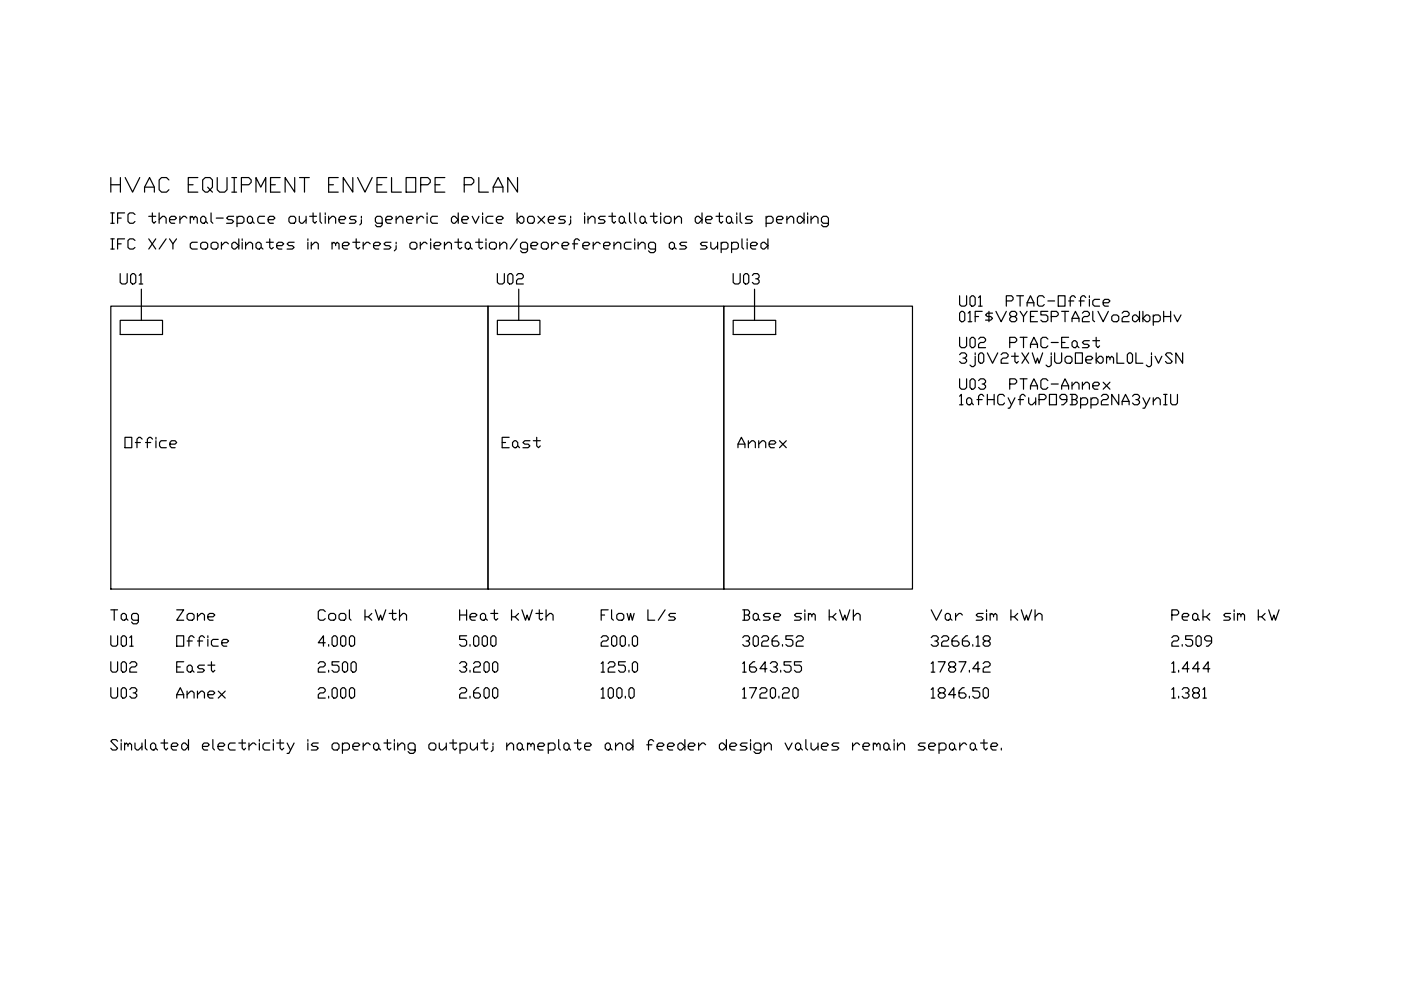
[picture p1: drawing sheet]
<svg xmlns="http://www.w3.org/2000/svg" width="297mm" height="210mm" viewBox="0 0 297 210" stroke-linecap="round" stroke-linejoin="round" font-family="sans-serif">
<!-- layer: BSA_SPACE -->
<path d="M23.5 64.9h80v60h-80zM103.5 64.9h50v60h-50zM153.5 64.9h40v60h-40z" fill="none" stroke="#000" stroke-width=".25"/>
<!-- layer: BSA_EQUIPMENT_REFERENCE -->
<path d="M25.5 70.9h9M105.5 70.9h9M155.4 70.9h9.1" fill="none" stroke="#000" stroke-width=".25"/>
<!-- layer: BSA_EQUIPMENT -->
<path d="M25.5 70.9v-3h9v3M105.5 70.9v-3h9v3M155.4 70.9v-3h9.1v3" fill="none" stroke="#000" stroke-width=".25"/>
<!-- layer: BSA_LEADER -->
<path d="M30 61.3v6.6M110 61.3v6.6M160 61.3v6.6" fill="none" stroke="#000" stroke-width=".25"/>
<!-- layer: BSA_LABEL -->
<g fill="none" stroke="#000" stroke-width=".25">
<path d="M23.5 45.1h.7M23.5 47.3h.7M23.5 50.6h.7M23.5 52.8h.7M23.8 45.1v2.2M23.8 50.6v2.2M24.9 46.2h.8M24.9 51.7h.8M26.4 45.1h-1.5v2.2M26.4 50.6h-1.5v2.2M28.6 45.5l-.4-.4h-.7l-.4 .4v1.5l.4 .3h.7l.4-.3M28.6 51l-.4-.4h-.7l-.4 .4v1.5l.4 .3h.7l.4-.3"/>
<path d="M31.5 45.9h1.5M31.5 50.6l1.5 2.2M32.3 45.1v1.9l.3 .3 .4-.3M33 50.6l-1.5 2.2M33.7 46.6l.8-.7h.3l.4 .3v1.1M33.7 45.1v2.2M35.2 50.6l-1.5 2.2M35.9 46.6h1.1l.4-.4-.4-.3h-.7l-.4 .3v.8l.4 .3h.7M35.9 50.6l.8 1.1v1.1M37.4 50.6l-.7 1.1M38.1 45.9v1.4M39.6 46.2l-.4-.3h-.3l-.8 .7"/>
<path d="M40.3 46.2l.4-.3 .4 .3v.4M40.3 45.9v1.4M41.1 46.2l.3-.3 .4 .3v1.1M41.8 51.4h-1.1l-.4 .3v.8l.4 .3h1.1M42.5 46.2l.4-.3h.4l.3 .3v.8l-.3 .3h-.4l-.4-.3zM42.5 51.7l.4-.3h.7l.4 .3v.8l-.4 .3h-.7l-.4-.3zM43.6 47l.4 .3M44.7 45.1v1.9l.4 .3M44.7 51.7l.4-.3h.7l.4 .3v.8l-.4 .3h-.7l-.4-.3zM45.8 46.2h1.5M46.9 51.4v1.4M48.4 51.7l-.4-.3h-.3l-.8 .7"/>
<path d="M49.1 51.7l.4-.3h.4l.7 .7-.7 .7h-.4l-.4-.3zM49.5 45.9h-1.1l-.4 .3 .4 .4h.7l.4 .4-.4 .3h-1.1M50.2 46.2l.4-.3h.8l.3 .3v.8l-.3 .3h-1.2M50.2 45.9v2.2M50.6 50.6v2.2M51.4 50.6v.4M51.4 51.4v1.4M52.1 52.1l.7-.7h.4l.4 .3v1.1M52.1 51.4v1.4M52.8 45.9h.4l.4 .3v.8l-.4 .3h-.4l-.3-.3v-.8zM53.6 47l.3 .3M54.3 51.7l.4-.3h.3l.4 .3v.8l-.4 .3h-.3l-.4-.3z"/>
<path d="M55.4 52.5l.4 .3M56.1 45.9h-1.1l-.3 .3v.8l.3 .3h1.1M56.5 51.4h1.5M56.9 46.6h1.1l.3-.4-.3-.3h-.8l-.3 .3v.8l.3 .3h.8M57.2 50.6v1.9l.4 .3 .4-.3M58.7 52.1h1.1l.4-.4-.4-.3h-.7l-.4 .3v.8l.4 .3h.7M61.6 45.9h.8l.3 .3v.8l-.3 .3h-.8l-.3-.3v-.8zM62.4 51.4h-1.1l-.4 .3 .4 .4h.7l.4 .4-.4 .3h-1.1M63.5 45.9v1.1l.3 .3h.4l.7-.7M64.9 45.9v1.4M65.3 50.6v.4M65.3 51.4v1.4"/>
<path d="M65.7 45.9h1.4M66 52.1l.8-.7h.3l.4 .3v1.1M66 51.4v1.4M66.4 45.1v1.9l.4 .3 .3-.3M67.9 45.1v1.9l.3 .3M69 45.1v.4M69 45.9v1.4M69.7 46.6l.7-.7h.4l.4 .3v1.1M69.7 45.9v1.4M70.4 51.7l.4-.3 .4 .3v.4M70.4 51.4v1.4M71.2 51.7l.3-.3 .4 .3v1.1"/>
<path d="M71.9 46.6h1.1l.3-.4-.3-.3h-.8l-.3 .3v.8l.3 .3h.8M72.6 52.1h1.1l.4-.4-.4-.3h-.7l-.4 .3v.8l.4 .3h.7M74.8 51.4h1.5M75.5 45.9h-1.1l-.3 .3 .3 .4h.8l.3 .4-.3 .3h-1.1M75.5 50.6v1.9l.4 .3 .4-.3M76.6 46.6v.7l-.3 .4M76.6 45.9v.3M77 51.4v1.4M78.5 51.7l-.4-.3h-.4l-.7 .7M79.2 52.1h1.1l.4-.4-.4-.3h-.7l-.4 .3v.8l.4 .3h.7M81 47.3h-1.1l-.3-.3v-.8l.3-.3h.8l.3 .3v1.5l-.3 .4h-.8l-.3-.4M81.8 46.6h1.1l.3-.4-.3-.3h-.8l-.3 .3v.8l.3 .3h.8"/>
<path d="M82.9 51.4h-1.1l-.4 .3 .4 .4h.7l.4 .4-.4 .3h-1.1M84 46.6l.7-.7h.4l.3 .3v1.1M84 52.1v.7l-.4 .4M84 45.9v1.4M84 51.4v.3M86.2 46.6h1.1l.3-.4-.3-.3h-.8l-.3 .3v.8l.3 .3h.8M86.9 51.7l.4-.3h.7l.4 .3v.8l-.4 .3h-.7l-.4-.3zM88.4 45.9v1.4M89.1 51.4v1.4M89.8 46.2l-.3-.3h-.4l-.7 .7M90.6 51.7l-.4-.3h-.4l-.7 .7M90.6 45.1v.4"/>
<path d="M90.6 45.9v1.4M91.3 50.6v.4M91.3 51.4v1.4M92 52.1h1.1l.4-.4-.4-.3h-.7l-.4 .3v.8l.4 .3h.7M92.8 45.9h-1.1l-.4 .3v.8l.4 .3h1.1M94.2 52.1l.8-.7h.3l.4 .3v1.1M94.2 51.4v1.4M96.1 45.9h.3l.8 .7-.8 .7h-.3l-.4-.3v-.8zM96.4 51.4h1.5M97.2 50.6v1.9l.3 .3 .4-.3M97.2 45.1v2.2M97.9 46.6h1.1l.4-.4-.4-.3h-.7l-.4 .3v.8l.4 .3h.7"/>
<path d="M98.6 51.7l.4-.3h.4l.3 .3v.8l-.3 .3h-.4l-.4-.3zM99.7 52.5l.4 .3M100.1 45.9l.7 1.4 .8-1.4M100.8 51.4h1.5M101.6 50.6v1.9l.3 .3 .4-.3M102.3 45.1v.4M102.3 45.9v1.4M103 50.6v.4M103 51.4v1.4M103.8 51.7l.3-.3h.8l.3 .3v.8l-.3 .3h-.8l-.3-.3zM104.5 45.9h-1.1l-.4 .3v.8l.4 .3h1.1M105.2 46.6h1.1l.4-.4-.4-.3h-.7l-.4 .3v.8l.4 .3h.7"/>
<path d="M106 52.1l.7-.7h.4l.3 .3v1.1M106 51.4v1.4M109.6 46.6l.8-.7h.3l.4 .3v.8l-.4 .3h-.3zM109.6 45.1v2.2M109.6 50.6l-1.4 2.2M111.8 52.8h-1.1l-.3-.3v-.8l.3-.3h.8l.3 .3v1.5l-.3 .4h-.8l-.3-.4M112.2 45.9h.7l.4 .3v.8l-.4 .3h-.7l-.4-.3v-.8zM112.6 52.1h1.1l.3-.4-.3-.3h-.8l-.3 .3v.8l.3 .3h.8M114 45.9l1.5 1.4M114.8 51.7l.3-.3h.8l.3 .3v.8l-.3 .3h-.8l-.3-.3zM115.5 45.9l-1.5 1.4M116.2 46.6h1.1l.4-.4-.4-.3h-.7l-.4 .3v.8l.4 .3h.7"/>
<path d="M117 51.4v1.4M118.4 51.7l-.3-.3h-.4l-.7 .7M119.2 52.1h1.1l.3-.4-.3-.3h-.8l-.3 .3v.8l.3 .3h.8M119.9 45.9h-1.1l-.4 .3 .4 .4h.7l.4 .4-.4 .3h-1.1M121 46.6v.7l-.4 .4M121 45.9v.3M121.4 51.7h1.1M122.9 51l-.4-.4h-.4l-.3 .4v1.8M123.6 52.1h1.1l.4-.4-.4-.3h-.7l-.4 .3v.8l.4 .3h.7M124 45.1v.4M124 45.9v1.4M124.7 46.6l.7-.7h.4l.4 .3v1.1"/>
<path d="M124.7 45.9v1.4M125.8 51.4v1.4M127.3 51.7l-.4-.3h-.4l-.7 .7M128 52.1h1.1l.3-.4-.3-.3h-.8l-.3 .3v.8l.3 .3h.8M128.3 45.9h-1l-.4 .3 .4 .4h.7l.3 .4-.3 .3h-1.1M129.1 45.9h1.4M129.8 45.1v1.9l.4 .3 .3-.3M130.2 52.1l.7-.7h.4l.3 .3v1.1M130.2 51.4v1.4M131.6 45.9h.4l.4 .3v.8l-.4 .3h-.4l-.3-.3v-.8zM132.4 47l.3 .3M133.5 45.1v1.9l.3 .3"/>
<path d="M133.8 51.4h-1.1l-.3 .3v.8l.3 .3h1.1M134.6 45.1v1.9l.3 .3M134.6 50.6v.4M134.6 51.4v1.4M135.3 52.1l.7-.7h.4l.4 .3v1.1M135.3 51.4v1.4M136 45.9h.4l.4 .3v.8l-.4 .3h-.4l-.3-.3v-.8zM136.8 47l.3 .3M137.9 45.9h1.4M138.6 45.1v1.9l.4 .3 .3-.3M139 52.8h-1.1l-.4-.3v-.8l.4-.3h.7l.4 .3v1.5l-.4 .4h-.7l-.4-.4M140.1 45.1v.4"/>
<path d="M140.1 45.9v1.4M140.8 46.2l.4-.3h.7l.4 .3v.8l-.4 .3h-.7l-.4-.3zM141.9 51.7l.4-.3h.3l.4 .3v.8l-.4 .3h-.3l-.4-.3zM143 46.6l.7-.7h.4l.4 .3v1.1M143 45.9v1.4M143 52.5l.4 .3M145.6 51.4h-1.1l-.4 .3 .4 .4h.7l.4 .4-.4 .3h-1.1M147.7 45.9h.4l.7 .7-.7 .7h-.4l-.3-.3v-.8zM148.8 45.1v2.2M149.6 46.6h1.1l.3-.4-.3-.3h-.8l-.3 .3v.8l.3 .3h.8M149.9 51.4h-1.1l-.3 .3 .3 .4h.8l.3 .4-.3 .3h-1.1M150.7 51.4v1.1l.3 .3h.4l.7-.7"/>
<path d="M151.8 45.9h1.4M152.1 51.4v1.4M152.5 45.1v1.9l.4 .3 .3-.3M152.9 51.7l.3-.3h.8l.3 .3v.8l-.3 .3h-1.1M152.9 51.4v2.2M154.3 45.9h.4l.4 .3v.8l-.4 .3h-.4l-.3-.3v-.8zM155.1 51.7l.3-.3h.8l.3 .3v.8l-.3 .3h-1.1M155.1 47l.3 .3M155.1 51.4v2.2M156.2 45.1v.4M156.2 45.9v1.4M156.9 45.1v1.9l.4 .3"/>
<path d="M157.3 50.6v1.9l.3 .3M158.4 50.6v.4M158.4 51.4v1.4M159.1 52.1h1.1l.4-.4-.4-.3h-.7l-.4 .3v.8l.4 .3h.7M159.5 45.9h-1.1l-.4 .3 .4 .4h.7l.4 .4-.4 .3h-1.1M161.3 51.7l.4-.3h.4l.7 .7-.7 .7h-.4l-.4-.3zM162.4 46.2l.4-.3h.7l.4 .3v.8l-.4 .3h-1.1M162.4 45.9v2.2M162.8 50.6v2.2M164.6 46.6h1.1l.4-.4-.4-.3h-.7l-.4 .3v.8l.4 .3h.7M166.8 46.6l.8-.7h.3l.4 .3v1.1M166.8 45.9v1.4"/>
<path d="M169.4 45.9h.4l.7 .7-.7 .7h-.4l-.4-.3v-.8zM170.5 45.1v2.2M171.2 45.1v.4M171.2 45.9v1.4M172 46.6l.7-.7h.4l.3 .3v1.1M172 45.9v1.4M175.6 47.3h-1.1l-.3-.3v-.8l.3-.3h.8l.3 .3v1.5l-.3 .4h-.8l-.3-.4M203.5 84l.3-.4v2.2M203.5 85.8h.7M205.3 84.3h.4l.3 .4v.7l-.3 .4h-.4l-.4-.4v-.7zM206 85.4l.4 .4M208.6 84l-.4-.4h-.3l-.4 .4v1.8"/>
<path d="M209.3 83.6v2.2M210.8 83.6v2.2M213 84l-.4-.4h-.7l-.4 .4v1.4l.4 .4h.7l.4-.4M213.7 84.3l.8 1.5M215.2 84.3l-1.1 2.2h-.4M217.4 84l-.4-.4h-.3l-.4 .4v1.8M218.1 84.3v1.1l.4 .4h.4l.7-.7M219.6 84.3v1.5M220.3 84.7h1.1l.4-.4v-.3l-.4-.4h-1.1v2.2M222.5 83.6h1.5v2.2h-1.5zM226.2 84.7h-1.1l-.4-.4v-.3l.4-.4h.7l.4 .4v1.1l-.7 .7h-.4M227.3 84.7h.7l.4 .4v.3l-.4 .4h-1.1"/>
<path d="M227.3 83.6v2.2M229.1 84.7l.4-.4h.7l.4 .4v.7l-.4 .4h-1.1M229.1 84.3v2.2M231.3 84.7l.4-.4h.7l.4 .4v.7l-.4 .4h-1.1M231.3 84.3v2.2M233.5 84l.4-.4h.7l.4 .4v.3l-.4 .4h-.7l-.4 .4v.7h1.5M237.2 83.6v2.2l-1.5-2.2v2.2M237.9 85.8v-.7l.7-1.5 .8 1.5v.7M237.9 85.1h1.5M240.1 84l.4-.4h.7l.4 .4v.3l-.4 .4h-.4M241.2 84.7l.4 .4v.3l-.4 .4h-.7l-.4-.4M242.3 84.3l.7 1.5"/>
<path d="M243.8 84.3l-1.1 2.2h-.4M244.5 85.1l.7-.8h.4l.4 .4v1.1M244.5 84.3v1.5M246.7 85.8h.7M246.7 83.6h.7M247.1 83.6v2.2M248.2 83.6v1.8l.3 .4h.8l.3-.4v-1.8M24.9 157.2l-.3-.4h-.8l-.3 .4 1.4 1.4-.3 .4h-.8l-.3-.4M25.7 156.8v.4M25.7 157.5v1.5M26.4 157.9l.4-.4 .3 .4v.4M26.4 157.5v1.5"/>
<path d="M27.1 157.9l.4-.4 .4 .4v1.1M28.6 157.5v1.1l.4 .4h.3l.8-.7M30.1 157.5v1.5M30.8 156.8v1.8l.4 .4M31.9 157.9l.4-.4h.3l.4 .4v.7l-.4 .4h-.3l-.4-.4zM33 158.6l.4 .4M34.1 157.5h1.5M34.8 156.8v1.8l.4 .4 .4-.4M36.3 158.3h1.1l.4-.4-.4-.4h-.7l-.4 .4v.7l.4 .4h.7M38.9 157.5h.3l.8 .8-.8 .7h-.3l-.4-.4v-.7zM40 156.8v2.2M42.9 158.3h1.1l.4-.4-.4-.4h-.7l-.4 .4v.7l.4 .4h.7"/>
<path d="M45.1 156.8v1.8l.4 .4M46.2 158.3h1.1l.4-.4-.4-.4h-.7l-.4 .4v.7l.4 .4h.7M49.9 157.5h-1.1l-.4 .4v.7l.4 .4h1.1M50.6 157.5h1.5M51.4 156.8v1.8l.3 .4 .4-.4M52.8 157.5v1.5M54.3 157.9l-.4-.4h-.3l-.8 .8M55 156.8v.4M55 157.5v1.5M57.2 157.5h-1.1l-.3 .4v.7l.3 .4h1.1M58 156.8v.4M58 157.5v1.5"/>
<path d="M58.7 157.5h1.5M59.4 156.8v1.8l.4 .4 .4-.4M60.9 157.5l.7 1.5M62.4 157.5l-1.1 2.2h-.4M65.3 156.8v.4M65.3 157.5v1.5M67.5 157.5h-1.1l-.4 .4 .4 .4h.7l.4 .3-.4 .4h-1.1M70.4 157.9l.4-.4h.7l.4 .4v.7l-.4 .4h-.7l-.4-.4zM72.6 157.9l.4-.4h.7l.4 .4v.7l-.4 .4h-1.1M72.6 157.5v2.2M74.8 158.3h1.1l.4-.4-.4-.4h-.7l-.4 .4v.7l.4 .4h.7M77 157.5v1.5"/>
<path d="M78.5 157.9l-.4-.4h-.4l-.7 .8M79.2 157.9l.4-.4h.3l.4 .4v.7l-.4 .4h-.3l-.4-.4zM80.3 158.6l.4 .4M81.4 157.5h1.5M82.1 156.8v1.8l.4 .4 .4-.4M83.6 156.8v.4M83.6 157.5v1.5M84.3 158.3l.8-.8h.3l.4 .4v1.1M84.3 157.5v1.5M88 159h-1.1l-.4-.4v-.7l.4-.4h.7l.4 .4v1.5l-.4 .3h-.7l-.4-.3M90.9 157.9l.4-.4h.7l.4 .4v.7l-.4 .4h-.7l-.4-.4zM93.1 157.5v1.1l.4 .4h.4l.7-.7"/>
<path d="M94.6 157.5v1.5M95.3 157.5h1.5M96.1 156.8v1.8l.3 .4 .4-.4M97.5 157.9l.4-.4h.7l.4 .4v.7l-.4 .4h-1.1M97.5 157.5v2.2M99.7 157.5v1.1l.4 .4h.4l.7-.7M101.2 157.5v1.5M101.9 157.5h1.5M102.7 156.8v1.8l.3 .4 .4-.4M104.5 158.3v.7l-.4 .4M104.5 157.5v.4M107.4 158.3l.8-.8h.3l.4 .4v1.1"/>
<path d="M107.4 157.5v1.5M110 157.5h.4l.3 .4v.7l-.3 .4h-.4l-.4-.4v-.7zM110.7 158.6l.4 .4M111.8 157.9l.4-.4 .4 .4v.4M111.8 157.5v1.5M112.6 157.9l.3-.4 .4 .4v1.1M114 158.3h1.1l.4-.4-.4-.4h-.7l-.4 .4v.7l.4 .4h.7M116.2 157.9l.4-.4h.7l.4 .4v.7l-.4 .4h-1.1M116.2 157.5v2.2M118.4 156.8v1.8l.4 .4M119.9 157.5h.4l.3 .4v.7l-.3 .4h-.4l-.4-.4v-.7zM120.6 158.6l.4 .4"/>
<path d="M121.8 157.5h1.4M122.5 156.8v1.8l.4 .4 .3-.4M124 158.3h1.1l.3-.4-.3-.4h-.8l-.3 .4v.7l.3 .4h.8M127.5 146.2l.3-.4v2.2M127.5 148h.7M128.3 157.9l.4-.4h.4l.3 .4v.7l-.3 .4h-.4l-.4-.4zM129.3 145.8h.4l.3 .4v1.4l-.3 .4h-.4l-.4-.4v-1.4zM129.4 158.6l.4 .4M130.5 158.3l.8-.8h.3l.4 .4v1.1M130.5 157.5v1.5M130.8 146.2l.3-.4h.4l.4 .4v1.4l-.4 .4h-.4l-.3-.4zM132.6 147.6v.4"/>
<path d="M132.7 157.9l.4-.4h.4l.7 .8-.7 .7h-.4l-.4-.4zM133.7 145.8h.4l.4 .4v1.4l-.4 .4h-.4l-.4-.4v-1.4zM134.2 156.8v2.2M137.1 157.9h1.1M138.6 157.2l-.4-.4h-.3l-.4 .4v1.8M139.3 158.3h1.1l.4-.4-.4-.4h-.7l-.4 .4v.7l.4 .4h.7M141.5 158.3h1.1l.4-.4-.4-.4h-.7l-.4 .4v.7l.4 .4h.7M143.7 157.9l.4-.4h.4l.7 .8-.7 .7h-.4l-.4-.4zM145.2 156.8v2.2M145.9 158.3h1.1l.4-.4-.4-.4h-.7l-.4 .4v.7l.4 .4h.7M148.1 157.5v1.5M149.6 157.9l-.4-.4h-.4l-.7 .8"/>
<path d="M152.5 157.9l.4-.4h.3l.8 .8-.8 .7h-.3l-.4-.4zM154 156.8v2.2M154.7 158.3h1.1l.4-.4-.4-.4h-.7l-.4 .4v.7l.4 .4h.7M158.4 157.5h-1.1l-.4 .4 .4 .4h.7l.4 .3-.4 .4h-1.1M159.1 156.8v.4M159.1 157.5v1.5M161.3 159h-1.1l-.3-.4v-.7l.3-.4h.8l.3 .4v1.5l-.3 .3h-.8l-.3-.3M162.1 158.3l.7-.8h.4l.3 .4v1.1M162.1 157.5v1.5M166.5 157.5l.7 1.5 .7-1.5M168.7 157.9l.3-.4h.4l.4 .4v.7l-.4 .4h-.4l-.3-.4zM169.8 158.6l.3 .4"/>
<path d="M170.9 156.8v1.8l.3 .4M172 157.5v1.1l.3 .4h.4l.7-.7M173.4 157.5v1.5M174.2 158.3h1.1l.3-.4-.3-.4h-.8l-.3 .4v.7l.3 .4h.8M177.8 157.5h-1.1l-.3 .4 .3 .4h.8l.3 .3-.3 .4h-1.1M180.8 157.5v1.5M182.2 157.9l-.3-.4h-.4l-.7 .8M183 158.3h1.1l.3-.4-.3-.4h-.8l-.3 .4v.7l.3 .4h.8M185.2 157.9l.3-.4 .4 .4v.4M185.2 157.5v1.5M185.9 157.9l.4-.4 .3 .4v1.1M187.7 157.5h.4l.4 .4v.7l-.4 .4h-.4l-.3-.4v-.7z"/>
<path d="M188.5 158.6l.3 .4M189.6 156.8v.4M189.6 157.5v1.5M190.3 158.3l.7-.8h.4l.4 .4v1.1M190.3 157.5v1.5M196.2 157.5h-1.1l-.4 .4 .4 .4h.7l.4 .3-.4 .4h-1.1M196.9 158.3h1.1l.4-.4-.4-.4h-.7l-.4 .4v.7l.4 .4h.7M199.1 157.9l.4-.4h.7l.4 .4v.7l-.4 .4h-1.1M199.1 157.5v2.2M201.3 157.9l.4-.4h.3l.4 .4v.7l-.4 .4h-.3l-.4-.4zM202.4 158.6l.3 .4M203.5 157.5v1.5"/>
<path d="M204.9 157.9l-.3-.4h-.4l-.7 .8M206 157.5h.4l.4 .4v.7l-.4 .4h-.4l-.3-.4v-.7zM206.8 158.6l.3 .4M207.9 157.5h1.4M208.6 156.8v1.8l.4 .4 .3-.4M210.1 158.3h1.1l.3-.4-.3-.4h-.8l-.3 .4v.7l.3 .4h.8M212.3 158.6v.4"/>
</g>
<text font-size="6.6" x="22.2" y="42">HVAC EQUIPMENT ENVELOPE PLAN</text>
<g font-size="6.2">
<text x="202.1" y="70.2">01F$V8YE5PTA2lVo2dbpHv</text>
<text x="202.1" y="79">3j0V2tXWjUoOebmL0LjvSN</text>
<text x="22.2" y="133.3">Tag</text>
</g>
<g font-size="5.7">
<text x="25.4" y="96.3">Office</text>
<text x="105.1" y="96.3">East</text>
<text x="155.2" y="96.3">Annex</text>
</g>
<g font-size="5.3">
<text x="24.3" y="61.4">U01</text>
<text x="104.1" y="61.4">U02</text>
<text x="154.2" y="61.4">U03</text>
<text x="202.1" y="66">U01 PTAC-Office</text>
<text x="202.1" y="74.8">U02 PTAC-East</text>
<text x="202.1" y="83.6">U03 PTAC-Annex</text>
<text x="36.3" y="132.6">Zone</text>
<text x="66.3" y="132.6">Cool kWth</text>
<text x="96.3" y="132.6">Heat kWth</text>
<text x="126.3" y="132.6">Flow L/s</text>
<text x="156.3" y="132.6">Base sim kWh</text>
<text x="196.1" y="132.6">Var sim kWh</text>
<text x="247.3" y="132.6">Peak sim kW</text>
<text x="22.2" y="138.3">U01</text>
<text x="22.2" y="143.6">U02</text>
<text x="36.3" y="138.3">Office</text>
<text x="36.3" y="143.6">East</text>
<text x="66.3" y="138.3">4.000</text>
<text x="66.3" y="143.6">2.500</text>
<text x="96.3" y="138.3">5.000</text>
<text x="96.3" y="143.6">3.200</text>
<text x="126.3" y="138.3">200.0</text>
<text x="126.3" y="143.6">125.0</text>
<text x="156.3" y="138.3">3026.52</text>
<text x="156.3" y="143.6">1643.55</text>
<text x="196.1" y="138.3">3266.18</text>
<text x="196.1" y="143.6">1787.42</text>
<text x="247.3" y="138.3">2.509</text>
<text x="247.3" y="143.6">1.444</text>
<text x="22.2" y="149.2">U03</text>
<text x="36.3" y="149.2">Annex</text>
<text x="66.3" y="149.2">2.000</text>
<text x="96.3" y="149.2">2.600</text>
<text x="156.3" y="149.2">1720.20</text>
<text x="196.1" y="149.2">1846.50</text>
<text x="247.3" y="149.2">1.381</text>
</g>
</svg>
